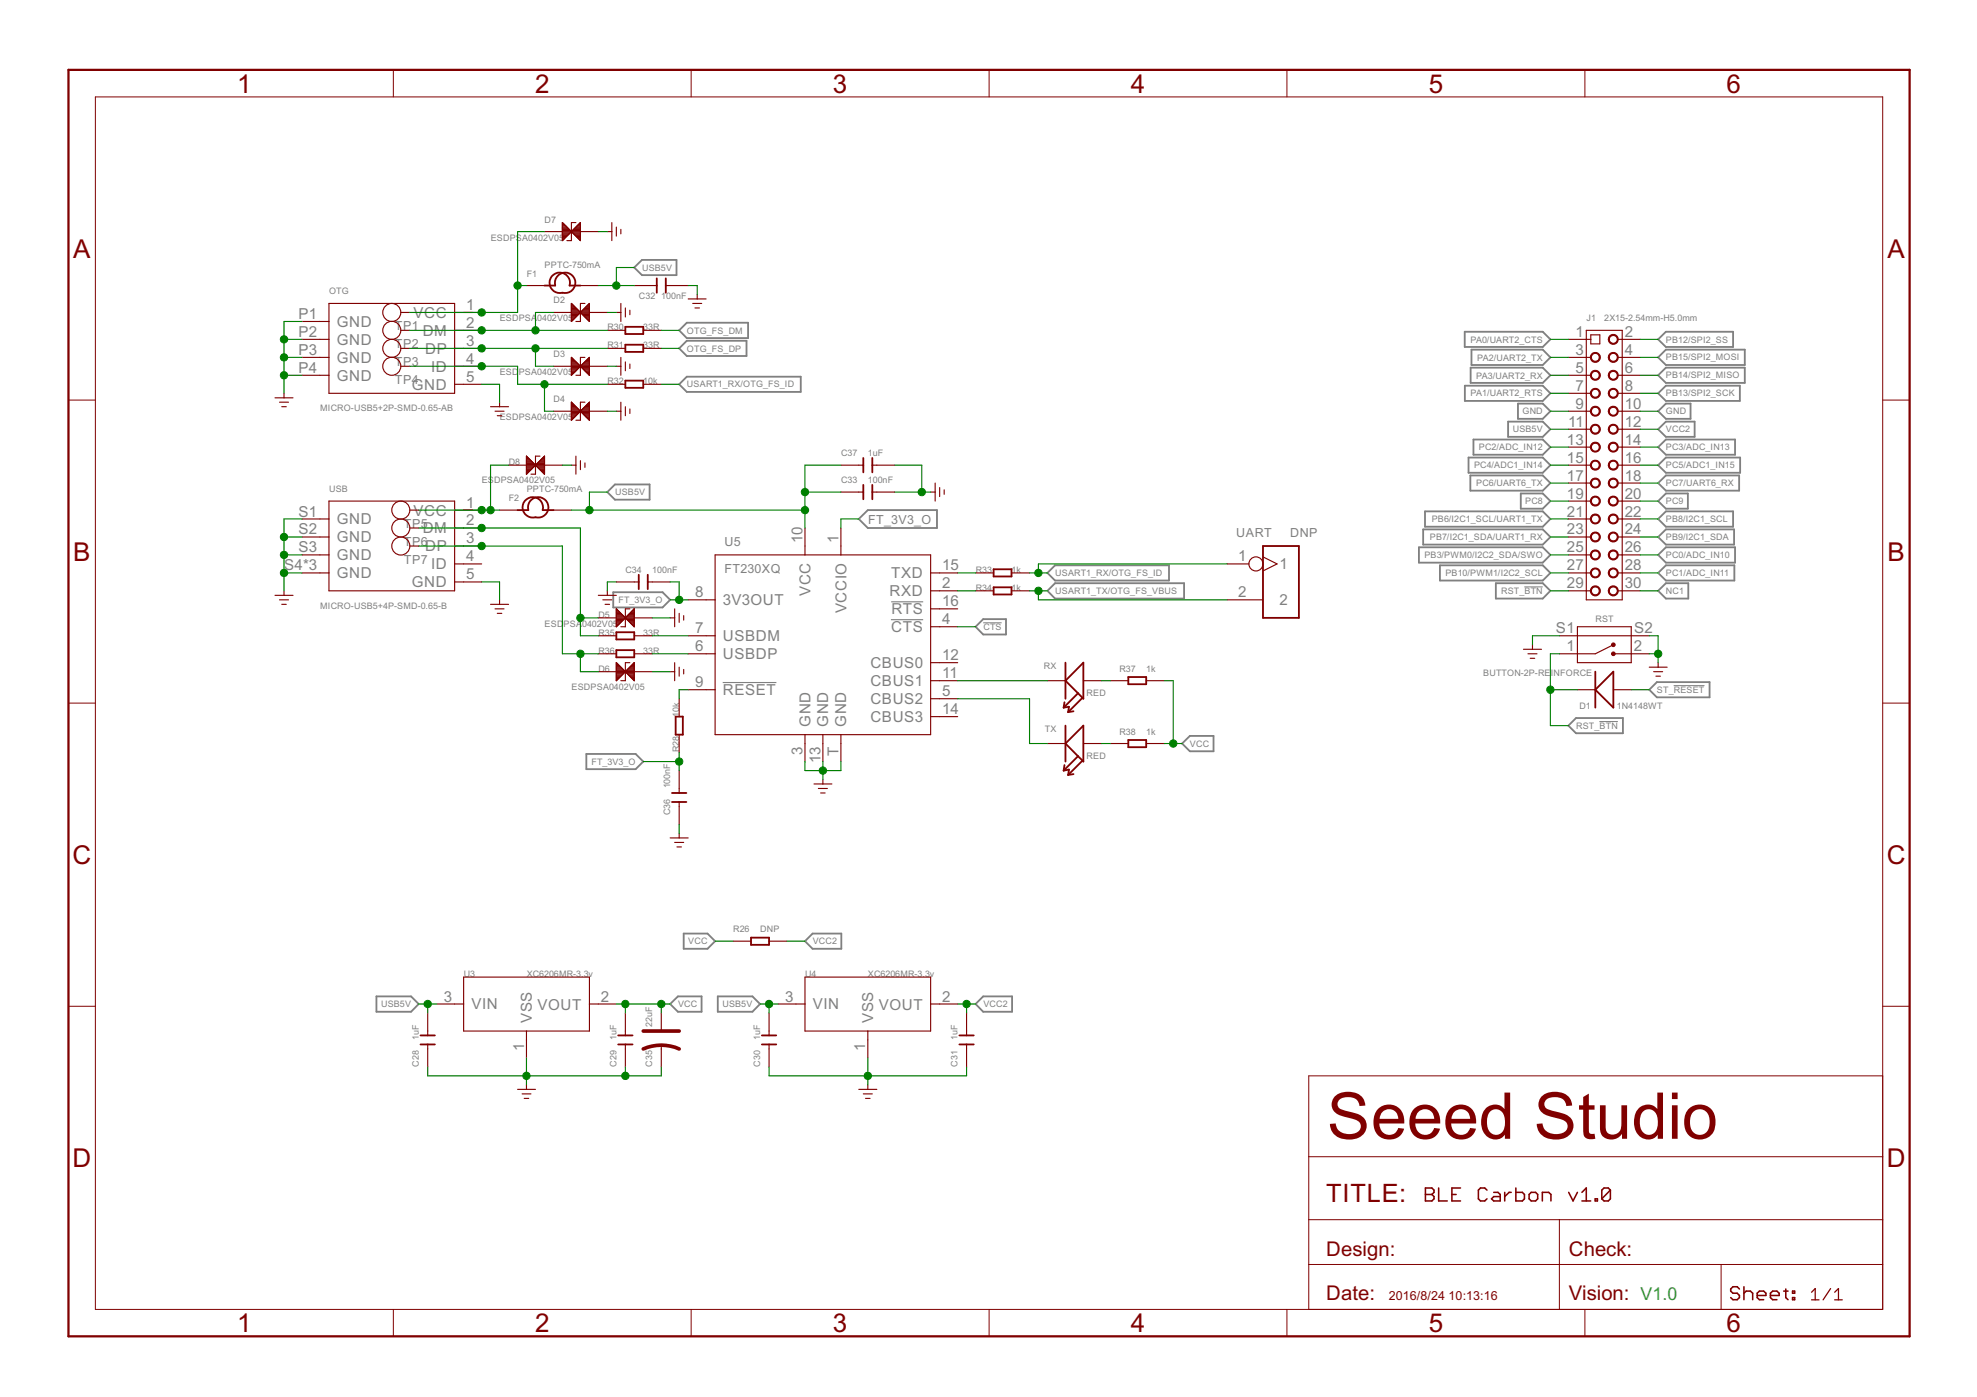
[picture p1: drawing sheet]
<svg xmlns="http://www.w3.org/2000/svg" width="297mm" height="210mm" viewBox="0 0 297 210" stroke-linecap="round" stroke-linejoin="round" font-family="sans-serif">
<path d="M133.9 93.1h4.8M133.9 90.4h4.8M108.6 102.6h8" fill="none" stroke="#808080" stroke-width=".17"/>
<g fill="none" stroke="#808080" stroke-width=".28">
<path d="M95.3 40.2l1.2-1.1h5.1v2.2h-5.1zM102 52.3l1.2-1.1h9v2.3h-9zM102 49.6l1.2-1.1h9.2v2.3h-9.2zM102 57.7l1.2-1.1h17.1v2.3h-17.1zM220.1 49.8h11.7l1.1 1.2-1.1 1.1h-11.7zM220.1 58h11.7l1.1 1.1-1.1 1.1h-11.7zM221 55.2h10.8l1.1 1.2-1.1 1.1h-10.8zM221.1 52.5h10.7l1.1 1.2-1.1 1.1h-10.7zM249.1 56.4l1.2-1.2h11.8v2.3h-11.8zM249.1 51l1.2-1.2h10.1v2.3h-10.1zM249.1 59.1l1.2-1.1h11.1v2.2h-11.1zM250.3 52.5h11.8v2.3h-11.8l-1.2-1.1z"/>
<path d="M91.2 73.9l1.2-1.1h5.2v2.3h-5.2zM129 78l1.4-1.4h10.4v2.7h-10.4zM213.8 79.5h18l1.1 1.2-1.1 1.1h-18zM214.1 76.8h17.7l1.1 1.2-1.1 1.1h-17.7zM220.6 68.7h11.2l1.1 1.2-1.1 1.1h-11.2zM220.9 71.4h10.9l1.1 1.2-1.1 1.1h-10.9zM221.4 66h10.4l1.1 1.2-1.1 1.1h-10.4zM226.6 63.4h5.2l1.1 1.1-1.1 1.1h-5.2zM228.1 60.6h3.7l1.1 1.2-1.1 1.1h-3.7zM228.5 74.1h3.3l1.1 1.2-1.1 1.1h-3.3zM249.1 61.8l1.2-1.2h3.7v2.3h-3.7zM249.1 64.5l1.2-1.1h4.3v2.2h-4.3z"/>
<path d="M249.1 72.6l1.2-1.2h11v2.3h-11zM249.1 67.2l1.2-1.2h10.4v2.3h-10.4zM249.1 69.9l1.2-1.2h11.2v2.3h-11.2zM249.1 75.3l1.2-1.2h3.3v2.3h-3.3zM249.1 78l1.2-1.2h10.1v2.3h-10.1zM92.1 89h7.4l1.2 1.1-1.2 1.2h-7.4zM146.6 94.2l1.1-1.2h3.5v2.3h-3.5zM158.5 87.6h19.4v2.3h-19.4l-1.1-1.1zM158.5 84.9h17.1v2.3h-17.1l-1.1-1.1zM213.2 82.2h18.6l1.1 1.2-1.1 1.1h-18.6zM216.3 84.9h15.5l1.1 1.2-1.1 1.1h-15.5zM224.7 87.6h7.1l1.1 1.2-1.1 1.1h-7.1z"/>
<path d="M249.1 88.8l1.2-1.2h3.4v2.3h-3.4zM249.1 83.4l1.2-1.2h10.4v2.3h-10.4zM249.1 86.1l1.2-1.2h10.3v2.3h-10.3zM249.1 80.7l1.2-1.2h10.2v2.3h-10.2zM88.1 113.3h7.4l1.1 1.1-1.1 1.2h-7.4zM177.6 111.7l1.2-1.1h3.5v2.3h-3.5zM235.6 109l1.2-1.1h7v2.3h-7zM247.8 103.6l1.1-1.1h8v2.3h-8zM56.6 149.7h5.2l1.1 1.2-1.1 1.1h-5.2zM100.7 150.9l1.2-1.2h3.5v2.3h-3.5zM102.7 140.3h3.6l1.1 1.1-1.1 1.2h-3.6zM107.8 149.7h5.3l1.1 1.2-1.1 1.1h-5.3z"/>
<path d="M120.9 141.4l1.2-1.1h4.3v2.3h-4.3zM146.6 150.9l1.1-1.2h4.4v2.3h-4.4z"/>
</g>
<path d="M147.7 93.6h2.8M229 88.2h2.8M240.3 108.4h2.8M251.5 103h4.6" fill="none" stroke="#808080" stroke-width=".15"/>
<g fill="none" stroke="#800000" stroke-width=".15">
<path d="M14.3 14.6h268.6v182.1h-268.6zM59.1 10.5v4.1M103.8 10.5v4.1M148.6 10.5v4.1M193.4 10.5v4.1M238.1 10.5v4.1M10.3 60.1h4M282.9 60.1h4M10.3 105.6h4M282.9 105.6h4M10.3 151.2h4M282.9 151.2h4"/>
<path d="M196.6 173.8h86.3M282.9 161.6h-86.3v35.1M59.1 196.7v4.1M103.8 196.7v4.1M148.6 196.7v4.1M193.4 196.7v4.1M196.6 190h86.3M196.6 183.3h86.3M234.3 183.3v13.4M238.1 196.7v4.1M258.6 190v6.7"/>
</g>
<g fill="none" stroke="#800000" stroke-width=".23">
<path d="M214.2 178.5h.9l.4 .3v.4l-.4 .3 .4 .3v.3l-.4 .3h-.9zM214.2 179.5h.9M216.2 178.5v1.9h1.2M218.1 179.5h.7M219.4 178.5h-1.3v1.9h1.3M223.4 178.8l-.3-.3h-.7l-.3 .3v1.3l.3 .3h.7l.3-.3M224.4 179.2h.7l.3 .3v.9h-1l-.3-.3 .3-.3h1M226.1 179.2v1.2M227.1 179.2h-.4l-.6 .6M227.8 178.5v1.9h.9l.3-.3v-.6l-.3-.3h-.9M229.7 179.5l.4-.3h.6l.3 .3v.6l-.3 .3h-.6l-.4-.3zM235.7 179.2l.6 1.2 .7-1.2"/>
<path d="M237.7 179.2l.6-.7v1.9M242 178.8l-.4-.3h-.6l-.3 .3v1.3M242 178.8v1.3l-.4 .3h-.6l-.3-.3M242 178.8l-1.3 1.3M231.7 180.4v-1.2h1l.3 .3v.9M237.7 180.4h1.3M239.7 180.1h.3v.3h-.3zM261.3 193.7l-.3-.4h-.6l-.4 .4v.3l.4 .3h.6l.3 .3v.4l-.3 .3h-.6l-.4-.3M262 194.3l.4-.3h.6l.3 .3v1M262 193.3v2M264 194.6h1.3v-.3l-.3-.3h-.6l-.4 .3v.7l.4 .3h.6M266 194.6h1.3v-.3l-.3-.3h-.7l-.3 .3v.7l.3 .3h.7"/>
<path d="M268 194h.6M268.3 193.7v1.3l.3 .3M269.3 194h.3v.3h-.3zM269.3 195h.3v.3h-.3z"/>
</g>
<path d="M10.3 10.5h276.6v190.3h-276.6z" fill="none" stroke="#800000" stroke-width=".34"/>
<path d="M272.2 194.2l.5-.6v1.7M272.2 195.3h1.1M275 193.6l-1.1 1.7M275.7 195.3h1.1M275.7 194.2l.5-.6v1.7" fill="none" stroke="#800000" stroke-width=".19"/>
<g fill="none" stroke="#800000" stroke-width=".17">
<path d="M81.8 34.8h2.7M84.5 33.4v2.8l2.7-2.8v2.8zM84.5 36.1h.1M84.5 35.9h.2M84.5 35.8h.4M84.5 35.7h.5M84.5 35.5h.6M84.5 35.4h.7M84.5 35.3h.9M84.5 35.2h1M84.5 35h1.1M84.5 34.9h1.3"/>
<path d="M84.5 34.8h1.3M84.5 34.6h1.2M84.5 34.5h1.1M84.5 34.4h.9M84.5 34.2h.8M84.5 34.1h.7M84.5 34h.5M84.5 33.8h.4M84.5 33.7h.3M84.5 33.6h.1M84.5 33.5h.1M85.9 34.8h1.3"/>
<path d="M86 34.9h1.2M86 34.6h1.2M86.1 35h1.1M86.1 34.5h1.1M86.2 35.2h1M86.3 34.4h.9M86.3 35.3h.9M86.4 34.2h.8M86.5 35.4h.7M86.5 33.4h-.6v2.8h-.7M86.6 34.1h.6M86.6 35.5h.6"/>
<path d="M86.7 34h.5M86.7 35.7h.5M86.8 33.8h.4M86.9 35.8h.3M86.9 33.7h.3M87 35.9h.2M87.1 33.6h.1M87.1 36.1h.1M87.2 33.5h.1M87.2 34.8h2.7M91.2 34.8h.7M91.9 33.4v2.8"/>
<path d="M92.6 34.1v1.4M93.3 34.5v.6M41.3 59.8h2.7M42.7 59.1v.7M45.4 48.3h4M45.4 51h4M45.4 53.7h4M45.4 56.4h4M49.4 45.6h18.9v13.5h-18.9zM60.2 46.9h1.4M60.2 49.6h1.4M60.2 52.3h1.4"/>
<path d="M60.2 55h1.4M68.3 46.9h4.1M68.3 49.6h4.1M68.3 52.3h4.1M68.3 55h4.1M68.3 57.7h4.1M79.1 42.9h2.7M83.2 46.9h2.7M83.2 55h2.7M85.9 56.4h.1M85.9 45.6v2.7l2.7-2.7v2.7zM85.9 48.2h.1"/>
<path d="M85.9 48h.2M85.9 47.9h.3M85.9 47.8h.5M85.9 47.6h.6M85.9 47.5h.7M85.9 47.4h.9M85.9 47.3h1M85.9 47.1h1.1M85.9 47h1.2M85.9 46.9h1.2M85.9 46.7h1.1M85.9 46.6h1"/>
<path d="M85.9 46.5h.8M85.9 46.4h.7M85.9 46.2h.6M85.9 46.1h.4M85.9 46h.3M85.9 45.8h.2M85.9 45.7h.1M85.9 56.2h.1M85.9 56.1h.2M85.9 56h.4M85.9 55.9h.5M85.9 55.7h.6"/>
<path d="M85.9 55.6h.8M85.9 55.5h.9M85.9 55.3h1M85.9 55.2h1.1M85.9 55.1h1.3M85.9 54.9h1.2M85.9 54.8h1.1M85.9 54.7h.9M85.9 54.5h.8M85.9 54.4h.7M85.9 54.3h.5M85.9 54.2h.4"/>
<path d="M85.9 54h.3M85.9 53.9h.2M85.9 53.8h.1M87.2 42.9h2.7M87.2 55l1.4-1.3v2.7M87.2 55l-1.3-1.3v2.7M87.2 55l-1.3 1.4M87.2 55l1.4 1.4M87.2 55.1h1.4M87.3 47h1.3M87.3 46.9h1.3M87.3 54.9h1.3"/>
<path d="M87.4 55.2h1.2M87.4 47.1h1.2M87.4 46.7h1.2M87.4 54.8h1.2M87.5 55.3h1.1M87.5 47.3h1.1M87.5 46.6h1.1M87.6 54.7h1M87.6 55.5h1M87.7 47.4h.9M87.7 46.5h.9M87.7 54.5h.9"/>
<path d="M87.8 55.6h.8M87.8 47.5h.8M87.8 46.4h.8M87.8 54.4h.8M87.9 45.6h-.7v2.7h-.7M87.9 53.7h-.7v2.7h-.7M87.9 55.7h.7M87.9 47.6h.7M87.9 46.2h.7M87.9 54.3h.7M88 55.9h.6M88 47.8h.6"/>
<path d="M88.1 46.1h.5M88.1 54.2h.5M88.1 56h.5M88.2 47.9h.4M88.2 46h.4M88.2 54h.4M88.3 56.1h.3M88.3 48h.3M88.3 45.8h.3M88.3 53.9h.3M88.4 56.2h.2M88.4 48.2h.2"/>
<path d="M88.5 45.7h.1M88.5 53.8h.1M88.5 56.4h.1M88.6 46.9h2.6M88.6 55h2.6M91.2 49.6h2.8M91.2 52.3h2.8M91.2 57.7h2.8M92.6 46.9h.7M92.6 55h.7M93.3 45.6v2.7M93.3 53.7v2.7"/>
<path d="M94 46.3v1.3M94 54.4v1.3M94.6 46.6v.7M94.6 54.7v.7M95.3 42.9h3.4M96.6 49.6h2.8M96.6 52.3h2.8M96.6 57.7h2.8M100 42.9h3.4M103.4 44.9h2.7M104.1 45.6h1.3M104.4 46.3h.7"/>
<path d="M104.8 44.2v.7M235.6 51h3.4M235.6 53.7h3.4M235.6 59.1h3.4M235.6 56.4h3.4M238.3 49.6h5.4v40.5h-5.4zM239 50.3h1.4v1.4h-1.4zM243.1 51h3.3M243.1 53.7h3.3M243.1 59.1h3.3M243.1 56.4h3.3M42 60.4h1.3"/>
<path d="M42.3 61.1h.7M45.4 78h4M49.4 75.3h18.9v13.5h-18.9zM61.6 76.6h1.3M61.6 79.3h1.3M68.3 76.6h4.1M68.3 79.3h4.1M73.7 61.1h2.7M74.4 61.8h1.3M74.7 62.5h.7M75.1 60.4v.7M75.1 76.6h2.7"/>
<path d="M76.4 69.9h4M79.1 68.5v2.7l2.7-2.7v2.7zM79.1 71.2h.1M79.1 71.1h.2M79.1 71h.3M79.1 70.8h.4M79.1 70.7h.6M79.1 70.6h.7M79.1 70.4h.8M79.1 70.3h.9M79.1 70.2h1.1M79.1 70h1.2"/>
<path d="M79.1 69.8h1.2M79.1 69.7h1.1M79.1 69.5h1M79.1 69.4h.9M79.1 69.3h.7M79.1 69.1h.6M79.1 69h.5M79.1 68.9h.3M79.1 68.7h.2M79.1 68.6h.1M80.6 69.8h1.2M80.6 70h1.2"/>
<path d="M80.7 69.7h1.1M80.8 70.2h1M80.8 69.5h1M80.9 70.3h.9M81 69.4h.8M81 70.4h.8M81.1 69.3h.7M81.1 70.6h.7M81.1 68.5h-.6v2.7h-.7M81.2 69.1h.6M81.3 70.7h.5M81.3 69h.5"/>
<path d="M81.4 70.8h.4M81.5 68.9h.3M81.5 71h.3M81.6 68.7h.2M81.7 71.1h.1M81.7 68.6h.1M81.8 71.2h.1M83.2 61.8h2.7M83.2 76.6h2.7M84.5 69.9h-4M85.9 62.5h.6M85.9 60.4v2.7l2.7-2.7v2.7z"/>
<path d="M85.9 69.9h.6M85.9 63h.1M85.9 62.9h.2M85.9 62.8h.3M85.9 62.6h.5M85.9 62.4h.7M85.9 62.2h.9M85.9 62.1h1M85.9 62h1.1M85.9 61.8h1.3M85.9 61.7h1.2M85.9 61.6h1.1"/>
<path d="M85.9 61.4h1M85.9 61.3h.8M85.9 61.2h.7M85.9 61.1h.6M85.9 60.9h.4M85.9 60.8h.3M85.9 60.7h.2M85.9 60.5h.1M86.5 68.5v2.7M87.2 69.2v1.4M87.2 61.8h1.4M87.3 61.7h1.3"/>
<path d="M87.4 62h1.2M87.4 61.6h1.2M87.5 62.1h1.1M87.5 61.4h1.1M87.7 62.2h.9M87.7 61.3h.9M87.8 62.4h.8M87.8 61.2h.8M87.9 60.4h-.7v2.7h-.7M87.9 69.6v.6M87.9 62.5h.7M87.9 61.1h.7"/>
<path d="M88 62.6h.6M88.1 60.9h.5M88.2 62.8h.4M88.2 60.8h.4M88.3 62.9h.3M88.3 60.7h.3M88.4 63h.2M88.5 60.5h.1M88.6 61.8h2.6M92.6 61.8h.7M93.3 60.4v2.7M94 61.1v1.4"/>
<path d="M94.6 61.4v.7M120.9 79.3v4.1M126.3 79.3v4.1M126.3 73.9h3.4M126.3 69.9h3.4M131.1 73.9h3.3M131.1 69.9h3.3M139.8 73.9h.7M140.5 72.6v2.7M141.2 73.3v1.3M141.9 73.6v.7M235.6 61.8h3.4"/>
<path d="M235.6 78h3.4M235.6 75.3h3.4M235.6 64.5h3.4M235.6 67.2h3.4M235.6 69.9h3.4M235.6 72.6h3.4M243.1 61.8h3.3M243.1 78h3.3M243.1 75.3h3.3M243.1 64.5h3.3M243.1 67.2h3.3M243.1 69.9h3.3"/>
<path d="M243.1 72.6h3.3M41.3 89.5h2.7M42 90.1h1.3M42.3 90.8h.7M42.7 88.8v.7M45.4 80.7h4M45.4 83.4h4M45.4 86.1h4M61.6 82h1.3M68.3 82h4.1M68.3 84.7h4.1M68.3 87.4h4.1"/>
<path d="M73.7 90.8h2.7M74.4 91.5h1.3M74.7 92.2h.7M75.1 90.1v.7M89.9 89.5h2.7M89.9 95.5h2.7M89.9 98.2h2.7M89.9 92.8h8.1M90.6 90.1h1.3M90.9 90.8h.7M91.2 88.8v.7M92.6 87.4h3.4"/>
<path d="M92.6 92.2h.7M92.6 99.6h.1M92.6 91.5l2.7 2.7v-2.7l-2.7 2.7zM92.6 99.6v2.7l1.4-1.4M92.6 94.1h.1M92.6 94h.2M92.6 93.9h.3M92.6 93.7h.4M92.6 93.6h.6M92.6 93.5h.7M92.6 93.3h.8M92.6 93.2h1"/>
<path d="M92.6 93.1h1.1M92.6 93h1.2M92.6 92.7h1.2M92.6 92.6h1.1M92.6 92.4h1M92.6 92.3h.8M92.6 92.1h.6M92.6 91.9h.4M92.6 91.8h.3M92.6 91.7h.2M92.6 91.5h.1M92.6 99.6l1.4 1.3"/>
<path d="M92.6 100h.4M92.6 99.9h.3M92.6 99.7h.2M94.1 93h1.2M94.1 92.7h1.2M94.2 93.1h1.1M94.2 92.6h1.1M94.3 93.2h1M94.3 92.4h1M94.5 93.3h.8M94.5 92.3h.8M94.6 93.5h.7"/>
<path d="M94.6 92.2h.7M94.6 91.5h-.6v2.7h-.7M94.6 99.6h-.6v2.7h-.7M94.7 93.6h.6M94.7 92.1h.6M94.9 93.7h.4M94.9 91.9h.4M94.9 100h.4M95 93.9h.3M95 91.8h.3M95 99.9h.3M95.1 94h.2"/>
<path d="M95.1 91.7h.2M95.1 99.7h.2M95.2 94.1h.1M95.2 91.5h.1M95.3 95.5h2.7M95.3 98.2h2.7M95.3 99.6h.1M95.3 99.6v2.7l-1.3-1.4M95.3 99.6l-1.3 1.3M97.3 87.4h3.4M100.7 92.8h.7M101.4 91.5v2.7"/>
<path d="M101.4 99.6v2.7M102 92.2v1.3M102.7 92.5v.7M103.4 90.1h4M103.4 95.5h4M103.4 98.2h4M107.4 83.4h32.4v27h-32.4zM139.8 88.8h4.1M139.8 86.1h4.1M139.8 91.5h4.1M139.8 94.2h4.1M139.8 99.6h4.1"/>
<path d="M146.6 88.8h2.7M146.6 86.1h2.7M152 88.8h2.7M152 86.1h2.7M184.4 84.7h3.3M184.4 90.1h5.4M189.8 83.7l2.1 1-2.1 1.1M228.9 97.6h2.7M229.6 98.2h1.3M229.9 98.9h.7M230.3 96.9v.7M234.3 95.5h13.5"/>
<path d="M235.6 80.7h3.4M235.6 83.4h3.4M235.6 88.8h3.4M235.6 86.1h3.4M237 94.2h8.1v5.4h-8.1zM242.4 96.9l-2.7 1.3h-5.4M242.4 98.2h5.4M243.1 80.7h3.3M243.1 83.4h3.3M243.1 88.8h3.3M243.1 86.1h3.3M249.1 99.6v.6"/>
<path d="M89.9 100.9h2.7M92.6 100.2h.7M92.6 102.2h.1M92.6 102.1h.2M92.6 101.9h.3M92.6 101.8h.5M92.6 101.7h.6M92.6 101.6h.7M92.6 101.4h.9M92.6 101.3h1M92.6 101.2h1.1M92.6 101h1.3"/>
<path d="M92.6 100.9h1.3M92.6 100.8h1.2M92.6 100.6h1.1M92.6 100.5h.9M92.6 100.4h.8M92.6 100.1h.6M94 100.9h1.3M94.1 101h1.2M94.1 100.8h1.2M94.2 101.2h1.1M94.2 100.6h1.1M94.3 101.3h1"/>
<path d="M94.4 100.5h.9M94.4 101.4h.9M94.5 100.4h.8M94.6 101.6h.7M94.6 100.2h.7M94.7 101.7h.6M94.8 100.1h.5M94.8 101.8h.5M95 101.9h.3M95.1 102.1h.2M95.2 102.2h.1M95.3 100.9h2.7"/>
<path d="M100.7 100.9h.7M102 100.2v1.4M102 105v2.7M102 110.4v2.7M102 115.8v3.3M102.7 100.6v.7M103.4 103.6h4M120.9 110.4v4M122.3 117.8h2.7M123 118.5h1.3M123.3 119.1h.7M123.6 110.4v4"/>
<path d="M123.6 117.1v.7M126.3 110.4v4M139.8 105h4.1M139.8 102.3h4.1M139.8 107.7h4.1M157.4 102.3h2.7M157.4 111.7h2.7M162.8 102.3h2.7M162.8 111.7h2.7M166.8 102.3h2.7M166.8 111.7h2.7M172.2 102.3h2.7"/>
<path d="M172.2 111.7h2.7M237 103.6h2.7M242.4 103.6h2.7M247.8 100.2h2.7M248.5 100.9h1.3M248.8 101.6h.7M100.7 125.9h2.7M101.4 126.6h1.3M101.7 127.3h.7M102 120.5v3.4M102 125.2v.7M64.3 152.2v3.4"/>
<path d="M64.3 156.9v3.4M65.6 150.9h4.1M69.7 146.8h18.9v8.1h-18.9zM79.1 154.9v4.1M88.6 150.9h4M94 152.2v3.4M94 156.9v3.4M99.4 152.2v2.7M99.4 156.9v3.4M110.2 141.4h2.6M115.5 152.2v3.4M115.5 156.9v3.4"/>
<path d="M115.5 141.4h2.7M116.9 150.9h4M120.9 146.8h18.9v8.1h-18.9zM130.4 154.9v4.1M139.8 150.9h4.1M145.2 152.2v3.4M145.2 156.9v3.4M77.8 163.7h2.7M78.4 164.4h1.4M78.8 165h.6M79.1 163v.7M129 163.7h2.7"/>
<path d="M129.7 164.4h1.4M130 165h.7M130.4 163v.7"/>
<circle cx="58.9" cy="46.9" r="1.35"/>
<circle cx="58.9" cy="55" r="1.35"/>
<circle cx="58.9" cy="52.3" r="1.35"/>
<circle cx="58.9" cy="49.6" r="1.35"/>
<circle cx="60.2" cy="76.6" r="1.35"/>
<circle cx="60.2" cy="79.3" r="1.35"/>
<circle cx="60.2" cy="82" r="1.35"/>
<circle cx="188.7" cy="84.7" r="1.06"/>
</g>
<g fill="none" stroke="#800000" stroke-width=".28">
<path d="M81.8 42.9h1.6a1.54 1.54 0 0 1 1.4-1.9 1.54 1.54 0 0 1 1.6 1.6 1.54 1.54 0 0 1-1.9 1.4 1.54 1.54 0 0 1-1.9-1.4 1.54 1.54 0 0 1 1.6-1.6 1.54 1.54 0 0 1 1.4 1.9h1.6M94 49.1h2.6v1.1h-2.6zM94 51.8h2.6v1.1h-2.6zM94 57.2h2.6v1.1h-2.6zM98.7 41.8v2.2M100 41.8v2.2M77.8 76.6h1.6a1.54 1.54 0 0 1 1.3-1.9 1.54 1.54 0 0 1 1.7 1.7 1.54 1.54 0 0 1-1.9 1.3 1.54 1.54 0 0 1-2-1.3 1.54 1.54 0 0 1 1.7-1.7 1.54 1.54 0 0 1 1.3 1.9h1.7M129.7 68.8v2.2M129.7 72.9v2.1M131.1 68.8v2.2M131.1 72.9v2.1M92.6 95h2.7v1.1h-2.7z"/>
<path d="M92.6 97.7h2.7v1.1h-2.7zM96 86.4v2.1M97.3 86.4v2.1M149.3 85.5h2.7v1.1h-2.7zM149.3 88.2h2.7v1.1h-2.7zM160.1 99.6v5.4M162.8 99.6v5.4l-2.7-2.7zM189.8 82h5.4v10.8h-5.4zM101 119.1h2.1M101.5 107.7h1.1v2.7h-1.1zM159.8 106.3l.8-.1-.1 .8M159.8 115.8l.8-.2-.1 .8"/>
<path d="M159.9 105.5l-.1 .8M159.9 115l-.1 .8M160.1 109v5.4M161.3 106.9l-.8 .1M161.3 116.3l-.8 .1M162 113.6l-1.9-1.9 2.7-2.7v5.4l-.2-.1M162 104.2l-2.2 2.1M162 113.6l.6 .7M162 113.6l-2.2 2.2M162.6 104.8l-2.1 2.2M162.6 114.3l-2.1 2.1M169.5 101.7h2.7v1.1h-2.7z"/>
<path d="M169.5 111.2h2.7v1.1h-2.7zM239.7 100.9v5.4M242.4 100.9v5.4l-2.7-2.7zM101 120.5h2.1M63.2 156.9h2.1M63.2 155.6h2.1M92.9 156.9h2.1M92.9 155.6h2.1M112.8 140.9h2.7v1.1h-2.7zM114.5 156.9h2.1M114.5 155.6h2.1M144.1 156.9h2.2"/>
<path d="M144.1 155.6h2.2"/>
</g>
<g fill="#800000" stroke="#800000" stroke-width=".15">
<path d="M239.1 55.9a.76 .76 0 0 1 1.2 .1 .76 .76 0 0 1-.4 1.1 .76 .76 0 0 1-1-.7h.2a.59 .59 0 0 1 .8-.6 .59 .59 0 0 1 .2 1 .59 .59 0 0 1-1-.2v-.2h-.2z" fill-rule="evenodd"/>
<path d="M239.1 53.2a.76 .76 0 0 1 1.2 .1 .76 .76 0 0 1-.4 1.1 .76 .76 0 0 1-1-.7h.2a.59 .59 0 0 1 .8-.6 .59 .59 0 0 1 .2 1 .59 .59 0 0 1-1-.2v-.2h-.2z" fill-rule="evenodd"/>
<path d="M239.1 58.6a.76 .76 0 0 1 1.2 .1 .76 .76 0 0 1-.4 1.1 .76 .76 0 0 1-1-.7h.2a.59 .59 0 0 1 .8-.6 .59 .59 0 0 1 .2 1 .59 .59 0 0 1-1-.2v-.2h-.2z" fill-rule="evenodd"/>
<path d="M239.1 61.3a.76 .76 0 0 1 1.2 .1 .76 .76 0 0 1-.4 1.1 .76 .76 0 0 1-1-.7h.2a.59 .59 0 0 1 .8-.6 .59 .59 0 0 1 .2 1 .59 .59 0 0 1-1-.2v-.2h-.2z" fill-rule="evenodd"/>
<path d="M239.1 64a.76 .76 0 0 1 1.2 .1 .76 .76 0 0 1-.4 1.1 .76 .76 0 0 1-1-.7h.2a.59 .59 0 0 1 .8-.6 .59 .59 0 0 1 .2 1 .59 .59 0 0 1-1-.2v-.2h-.2z" fill-rule="evenodd"/>
<path d="M239.1 66.7a.76 .76 0 0 1 1.2 .1 .76 .76 0 0 1-.4 1.1 .76 .76 0 0 1-1-.7h.2a.59 .59 0 0 1 .8-.6 .59 .59 0 0 1 .2 1 .59 .59 0 0 1-1-.2v-.2h-.2z" fill-rule="evenodd"/>
<path d="M239.1 69.4a.76 .76 0 0 1 1.2 .1 .76 .76 0 0 1-.4 1.1 .76 .76 0 0 1-1-.7h.2a.59 .59 0 0 1 .8-.6 .59 .59 0 0 1 .2 1 .59 .59 0 0 1-1-.2v-.2h-.2z" fill-rule="evenodd"/>
<path d="M239.1 72.1a.76 .76 0 0 1 1.2 .1 .76 .76 0 0 1-.4 1.1 .76 .76 0 0 1-1-.7h.2a.59 .59 0 0 1 .8-.6 .59 .59 0 0 1 .2 1 .59 .59 0 0 1-1-.2v-.2h-.2z" fill-rule="evenodd"/>
<path d="M239.1 74.8a.76 .76 0 0 1 1.2 .1 .76 .76 0 0 1-.4 1.1 .76 .76 0 0 1-1-.7h.2a.59 .59 0 0 1 .8-.6 .59 .59 0 0 1 .2 1 .59 .59 0 0 1-1-.2v-.2h-.2z" fill-rule="evenodd"/>
<path d="M239.1 80.2a.76 .76 0 0 1 1.2 .1 .76 .76 0 0 1-.4 1.1 .76 .76 0 0 1-1-.7h.2a.59 .59 0 0 1 .8-.6 .59 .59 0 0 1 .2 1 .59 .59 0 0 1-1-.2v-.2h-.2z" fill-rule="evenodd"/>
<path d="M239.1 77.5a.76 .76 0 0 1 1.2 .1 .76 .76 0 0 1-.4 1.1 .76 .76 0 0 1-1-.7h.2a.59 .59 0 0 1 .8-.6 .59 .59 0 0 1 .2 1 .59 .59 0 0 1-1-.2v-.2h-.2z" fill-rule="evenodd"/>
<path d="M239.1 82.9a.76 .76 0 0 1 1.2 .1 .76 .76 0 0 1-.4 1.1 .76 .76 0 0 1-1-.7h.2a.59 .59 0 0 1 .8-.6 .59 .59 0 0 1 .2 1 .59 .59 0 0 1-1-.2v-.2h-.2z" fill-rule="evenodd"/>
<path d="M239.1 85.6a.76 .76 0 0 1 1.2 .1 .76 .76 0 0 1-.4 1.1 .76 .76 0 0 1-1-.7h.2a.59 .59 0 0 1 .8-.6 .59 .59 0 0 1 .2 1 .59 .59 0 0 1-1-.2v-.2h-.2z" fill-rule="evenodd"/>
<path d="M239.1 88.3a.76 .76 0 0 1 1.2 .1 .76 .76 0 0 1-.4 1.1 .76 .76 0 0 1-1-.7h.2a.59 .59 0 0 1 .8-.6 .59 .59 0 0 1 .2 1 .59 .59 0 0 1-1-.2v-.2h-.2z" fill-rule="evenodd"/>
<path d="M241.8 88.3a.76 .76 0 0 1 1.2 0 .76 .76 0 0 1-.4 1.2 .76 .76 0 0 1-1-.7h.2a.6 .6 0 0 1 .9-.5 .6 .6 0 0 1 .1 1 .6 .6 0 0 1-1-.3v-.2h-.2z" fill-rule="evenodd"/>
<path d="M241.8 85.6a.75 .75 0 0 1 1.2 .1 .75 .75 0 0 1-.4 1.1 .75 .75 0 0 1-1-.7h.2a.6 .6 0 0 1 .9-.5 .6 .6 0 0 1 .1 1 .6 .6 0 0 1-1-.3v-.2h-.2z" fill-rule="evenodd"/>
<path d="M241.8 82.9a.76 .76 0 0 1 1.2 0 .76 .76 0 0 1-.4 1.2 .76 .76 0 0 1-1-.7h.2a.6 .6 0 0 1 .9-.5 .6 .6 0 0 1 .1 1 .6 .6 0 0 1-1-.3v-.2h-.2z" fill-rule="evenodd"/>
<path d="M241.8 80.2a.75 .75 0 0 1 1.2 .1 .75 .75 0 0 1-.4 1.1 .75 .75 0 0 1-1-.7h.2a.6 .6 0 0 1 .9-.5 .6 .6 0 0 1 .1 1 .6 .6 0 0 1-1-.3v-.2h-.2z" fill-rule="evenodd"/>
<path d="M241.8 74.8a.75 .75 0 0 1 1.2 .1 .75 .75 0 0 1-.4 1.1 .75 .75 0 0 1-1-.7h.2a.6 .6 0 0 1 .9-.5 .6 .6 0 0 1 .1 1 .6 .6 0 0 1-1-.3v-.2h-.2z" fill-rule="evenodd"/>
<path d="M241.8 77.5a.76 .76 0 0 1 1.2 0 .76 .76 0 0 1-.4 1.2 .76 .76 0 0 1-1-.7h.2a.6 .6 0 0 1 .9-.5 .6 .6 0 0 1 .1 1 .6 .6 0 0 1-1-.3v-.2h-.2z" fill-rule="evenodd"/>
<path d="M241.8 72.1a.76 .76 0 0 1 1.2 0 .76 .76 0 0 1-.4 1.2 .76 .76 0 0 1-1-.7h.2a.6 .6 0 0 1 .9-.5 .6 .6 0 0 1 .1 1 .6 .6 0 0 1-1-.3v-.2h-.2z" fill-rule="evenodd"/>
<path d="M241.8 69.4a.75 .75 0 0 1 1.2 .1 .75 .75 0 0 1-.4 1.1 .75 .75 0 0 1-1-.7h.2a.6 .6 0 0 1 .9-.5 .6 .6 0 0 1 .1 1 .6 .6 0 0 1-1-.3v-.2h-.2z" fill-rule="evenodd"/>
<path d="M241.8 66.7a.75 .75 0 0 1 1.2 0 .75 .75 0 0 1-.4 1.2 .75 .75 0 0 1-1-.7h.2a.6 .6 0 0 1 .9-.5 .6 .6 0 0 1 .1 1 .6 .6 0 0 1-1-.3v-.2h-.2z" fill-rule="evenodd"/>
<path d="M241.8 64a.75 .75 0 0 1 1.2 .1 .75 .75 0 0 1-.4 1.1 .75 .75 0 0 1-1-.7h.2a.6 .6 0 0 1 .9-.5 .6 .6 0 0 1 .1 1 .6 .6 0 0 1-1-.3v-.2h-.2z" fill-rule="evenodd"/>
<path d="M241.8 61.3a.75 .75 0 0 1 1.2 .1 .75 .75 0 0 1-.4 1.1 .75 .75 0 0 1-1-.7h.2a.6 .6 0 0 1 .9-.5 .6 .6 0 0 1 .1 1 .6 .6 0 0 1-1-.3v-.2h-.2z" fill-rule="evenodd"/>
<path d="M241.8 58.6a.75 .75 0 0 1 1.2 .1 .75 .75 0 0 1-.4 1.1 .75 .75 0 0 1-1-.7h.2a.6 .6 0 0 1 .9-.5 .6 .6 0 0 1 .1 1 .6 .6 0 0 1-1-.3v-.2h-.2z" fill-rule="evenodd"/>
<path d="M241.8 55.9a.75 .75 0 0 1 1.2 .1 .75 .75 0 0 1-.4 1.1 .75 .75 0 0 1-1-.7h.2a.6 .6 0 0 1 .9-.5 .6 .6 0 0 1 .1 1 .6 .6 0 0 1-1-.3v-.2h-.2z" fill-rule="evenodd"/>
<path d="M241.8 53.2a.75 .75 0 0 1 1.2 .1 .75 .75 0 0 1-.4 1.1 .75 .75 0 0 1-1-.7h.2a.6 .6 0 0 1 .9-.5 .6 .6 0 0 1 .1 1 .6 .6 0 0 1-1-.3v-.2h-.2z" fill-rule="evenodd"/>
<path d="M241.8 50.5a.75 .75 0 0 1 1.2 .1 .75 .75 0 0 1-.4 1.1 .75 .75 0 0 1-1-.7h.2a.6 .6 0 0 1 .9-.5 .6 .6 0 0 1 .1 1 .6 .6 0 0 1-1-.3v-.2h-.2z" fill-rule="evenodd"/>
<circle cx="242.4" cy="96.9" r=".28"/>
<circle cx="242.4" cy="98.2" r=".28"/>
</g>
<path d="M96.6 157.6a6.7 6.7 0 0 1 5.4 0M96.6 154.9h5.4" fill="none" stroke="#800000" stroke-width=".55"/>
<g fill="none" stroke="#008000" stroke-width=".17">
<path d="M81.8 34.8h-4v12.1h-16.2M89.9 34.8h1.3M42.7 56.4h2.7M42.7 53.7h2.7M42.7 51h2.7M45.4 48.3h-2.7v10.8M61.6 55h16.2v2.7h13.4M61.6 52.3h29.6M61.6 49.6h29.6M72.4 57.7h2.7v2.7M77.8 42.9h1.3M80.5 52.3v2.7h2.7"/>
<path d="M81.8 57.7v4.1h1.4M83.2 46.9h-2.7v2.7M89.9 42.9h5.4M91.2 55h1.4M91.2 46.9h1.4M95.3 40.2h-2.7v2.7M99.4 57.7h2.6M99.4 52.3h2.6M99.4 49.6h2.6M103.4 42.9h1.4v1.3M232.9 56.4h2.7M232.9 53.7h2.7"/>
<path d="M232.9 51h2.7M232.9 59.1h2.7M246.4 56.4h2.7M246.4 53.7h2.7M246.4 51h2.7M246.4 59.1h2.7M45.4 78h-2.7v10.8M62.9 79.3h24.3v16.2h2.7M62.9 76.6h12.2M76.4 69.9h-2.7v6.7M84.5 69.9h1.4M85.9 76.6h35"/>
<path d="M91.2 73.9h-2.6v2.7M91.2 61.8h1.4M120.9 73.9h5.4M126.3 69.9h-5.4v9.4M129 78h-2.7v1.3M134.4 73.9h5.4M134.4 69.9h4.1v4M232.9 78h2.7M232.9 69.9h2.7M232.9 61.8h2.7M232.9 64.5h2.7M232.9 72.6h2.7"/>
<path d="M232.9 67.2h2.7M232.9 75.3h2.7M246.4 78h2.7M246.4 69.9h2.7M246.4 61.8h2.7M246.4 64.5h2.7M246.4 72.6h2.7M246.4 67.2h2.7M246.4 75.3h2.7M42.7 86.1h2.7M42.7 83.4h2.7M42.7 80.7h2.7"/>
<path d="M62.9 82h21.6v16.2h5.4M72.4 87.4h2.7v2.7M87.2 92.8h2.7M87.2 98.2v2.7h2.7M92.6 87.4h-1.4v1.4M98 95.5h5.4M98 98.2h5.4M98 92.8h2.7M100.7 87.4h1.3v2.7M100.7 90.1h2.7M143.9 86.1h2.7M143.9 88.8h2.7"/>
<path d="M143.9 94.2h2.7M154.7 86.1h2.7M154.7 88.8h2.7M156 88.8v1.3h28.4M184.4 84.7h-28.4v1.4M232.9 86.1h2.7M232.9 83.4h2.7M232.9 80.7h2.7M232.9 88.8h2.7M234.3 95.5h-4v1.4M234.3 98.2h-1.4v10.8h2.7M246.4 86.1h2.7"/>
<path d="M246.4 83.4h2.7M246.4 80.7h2.7M246.4 88.8h2.7M247.8 95.5h1.3v4.1M247.8 98.2h1.3M96.6 114.4h5.4M98 100.9h2.7M102 113.1v2.7M103.4 103.6h-1.4v1.4M120.9 114.4v1.4h5.4v-1.4M123.6 114.4v2.7M143.9 102.3h13.5"/>
<path d="M143.9 105h10.8v6.7h2.7M165.5 102.3h1.3M165.5 111.7h1.3M174.9 102.3h1.4v9.4M174.9 111.7h2.7M232.9 103.6h4.1M245.1 103.6h2.7M102 123.9v1.3M62.9 150.9h2.7M64.3 150.9v1.3M79.1 159v4M92.6 150.9h8.1"/>
<path d="M94 150.9v1.3M99.4 150.9v1.3M107.4 141.4h2.8M114.2 150.9h2.7M115.5 150.9v1.3M118.2 141.4h2.7M130.4 159v4M143.9 150.9h2.7M145.2 150.9v1.3M64.3 160.3v1.3h35.1v-1.3M94 160.3v1.3M115.5 160.3v1.3h29.7v-1.3"/>
</g>
<g fill="#008000" stroke="#008000" stroke-width=".15">
<circle cx="42.7" cy="53.7" r=".55"/>
<circle cx="42.7" cy="51" r=".55"/>
<circle cx="42.7" cy="56.4" r=".55"/>
<circle cx="42.7" cy="83.4" r=".55"/>
<circle cx="42.7" cy="80.7" r=".55"/>
<circle cx="42.7" cy="86.1" r=".55"/>
<circle cx="249.1" cy="98.2" r=".55"/>
<circle cx="123.6" cy="115.8" r=".55"/>
<circle cx="138.5" cy="73.9" r=".55"/>
<circle cx="79.1" cy="161.6" r=".55"/>
<circle cx="94" cy="161.6" r=".55"/>
<circle cx="130.4" cy="161.6" r=".55"/>
<circle cx="232.9" cy="103.6" r=".55"/>
<circle cx="92.6" cy="42.9" r=".55"/>
<circle cx="88.6" cy="76.6" r=".55"/>
<circle cx="120.9" cy="76.6" r=".55"/>
<circle cx="120.9" cy="73.9" r=".55"/>
<circle cx="64.3" cy="150.9" r=".55"/>
<circle cx="115.5" cy="150.9" r=".55"/>
<circle cx="80.5" cy="49.6" r=".55"/>
<circle cx="72.4" cy="49.6" r=".55"/>
<circle cx="80.5" cy="52.3" r=".55"/>
<circle cx="72.4" cy="52.3" r=".55"/>
<circle cx="73.7" cy="76.6" r=".55"/>
<circle cx="72.4" cy="76.6" r=".55"/>
<circle cx="94" cy="150.9" r=".55"/>
<circle cx="99.4" cy="150.9" r=".55"/>
<circle cx="176.3" cy="111.7" r=".55"/>
<circle cx="81.8" cy="57.7" r=".55"/>
<circle cx="72.4" cy="55" r=".55"/>
<circle cx="102" cy="90.1" r=".55"/>
<circle cx="102" cy="114.4" r=".55"/>
<circle cx="87.2" cy="92.8" r=".55"/>
<circle cx="72.4" cy="79.3" r=".55"/>
<circle cx="87.2" cy="98.2" r=".55"/>
<circle cx="72.4" cy="82" r=".55"/>
<circle cx="145.2" cy="150.9" r=".55"/>
<circle cx="156" cy="88.8" r=".55"/>
<circle cx="156" cy="86.1" r=".55"/>
<circle cx="77.8" cy="42.9" r=".55"/>
<circle cx="72.4" cy="46.9" r=".55"/>
</g>
<text font-size="10.8" fill="#800000" x="199.4" y="171.1">Seeed Studio</text>
<g font-size="4.4" fill="#800000">
<text x="35.6" y="13.9">1</text>
<text x="80.4" y="13.9">2</text>
<text x="125.1" y="13.9">3</text>
<text x="169.9" y="13.9">4</text>
<text x="214.7" y="13.9">5</text>
<text x="259.4" y="13.9">6</text>
<text x="11" y="38.7">A</text>
<text x="283.6" y="38.7">A</text>
<text x="11" y="84.3">B</text>
<text x="283.6" y="84.3">B</text>
<text x="10.9" y="129.8">C</text>
<text x="283.5" y="129.8">C</text>
<text x="10.9" y="175.3">D</text>
<text x="283.5" y="175.3">D</text>
<text x="35.6" y="200.1">1</text>
<text x="80.4" y="200.1">2</text>
<text x="125.1" y="200.1">3</text>
<text x="169.9" y="200.1">4</text>
<text x="214.7" y="200.1">5</text>
<text x="259.4" y="200.1">6</text>
</g>
<text font-size="4.3" fill="#800000" x="199.3" y="180.6">TITLE:</text>
<g font-size="3.4" fill="#800000">
<text x="199.3" y="188.6">Design:</text>
<text x="235.7" y="188.6">Check:</text>
<text x="199.3" y="195.4">Date:</text>
<text x="235.7" y="195.4">Vision:</text>
</g>
<text font-size="3" fill="#008080" x="246.5" y="195.4">V1.0</text>
<g font-size="2.5" fill="#808080">
<text x="44.9" y="47.9">P1</text>
<text x="62.1" y="47.8">VCC</text>
<text x="70" y="46.6">1</text>
<text x="44.9" y="50.6">P2</text>
<text x="44.9" y="53.3">P3</text>
<text x="50.6" y="49.1">GND</text>
<text x="50.6" y="51.8">GND</text>
<text x="63.5" y="50.5">DM</text>
<text x="63.9" y="53.2">DP</text>
<text x="70" y="49.3">2</text>
<text x="70" y="52">3</text>
<text x="236.7" y="50.6">1</text>
<text x="236.7" y="53.3">3</text>
<text x="244.1" y="50.6">2</text>
<text x="244.1" y="53.3">4</text>
<text x="44.9" y="56">P4</text>
<text x="50.6" y="54.5">GND</text>
<text x="50.6" y="57.2">GND</text>
<text x="61.9" y="58.6">GND</text>
<text x="64.8" y="55.9">ID</text>
<text x="70" y="54.7">4</text>
<text x="70" y="57.4">5</text>
<text x="236.7" y="56">5</text>
<text x="236.7" y="58.7">7</text>
<text x="244.1" y="56">6</text>
<text x="244.1" y="58.7">8</text>
<text x="235.6" y="64.1">11</text>
<text x="236.7" y="61.4">9</text>
<text x="244.1" y="61.4">10</text>
<text x="244.1" y="64.1">12</text>
<text x="235.4" y="66.8">13</text>
<text x="235.4" y="69.5">15</text>
<text x="244.1" y="66.8">14</text>
<text x="244.1" y="69.5">16</text>
<text x="44.9" y="77.6">S1</text>
<text x="62.1" y="77.5">VCC</text>
<text x="70" y="76.3">1</text>
<text x="235.4" y="72.2">17</text>
<text x="235.4" y="74.9">19</text>
<text x="235.4" y="77.6">21</text>
<text x="244.1" y="72.2">18</text>
<text x="244.1" y="74.9">20</text>
<text x="244.1" y="77.6">22</text>
<text x="44.9" y="80.3">S2</text>
<text x="44.9" y="83">S3</text>
<text x="50.6" y="78.8">GND</text>
<text x="50.6" y="81.5">GND</text>
<text x="63.5" y="80.2">DM</text>
<text x="63.9" y="82.9">DP</text>
<text x="70" y="79">2</text>
<text x="70" y="81.7">3</text>
<text x="120.6" y="81.7" transform="rotate(-90 120.6 81.7)">10</text>
<text x="126" y="81.7" transform="rotate(-90 126 81.7)">1</text>
<text x="235.4" y="80.3">23</text>
<text x="235.4" y="83">25</text>
<text x="244.1" y="80.3">24</text>
<text x="244.1" y="83">26</text>
<text x="42.7" y="85.7">S4*3</text>
<text x="50.6" y="84.2">GND</text>
<text x="50.6" y="86.9">GND</text>
<text x="61.9" y="88.3">GND</text>
<text x="64.8" y="85.6">ID</text>
<text x="70" y="84.4">4</text>
<text x="70" y="87.1">5</text>
<text x="104.4" y="89.8">8</text>
<text x="121.8" y="89.6" transform="rotate(-90 121.8 89.6)">VCC</text>
<text x="133.7" y="89.6">RXD</text>
<text x="133.9" y="86.9">TXD</text>
<text x="141.6" y="88.4">2</text>
<text x="141.6" y="85.7">15</text>
<text x="186" y="84.4">1</text>
<text x="186" y="89.8">2</text>
<text x="192.2" y="85.5">1</text>
<text x="235.4" y="85.7">27</text>
<text x="235.4" y="88.4">29</text>
<text x="244.1" y="85.7">28</text>
<text x="244.1" y="88.4">30</text>
<text x="104.4" y="95.2">7</text>
<text x="108.6" y="90.9">3V3OUT</text>
<text x="127.2" y="92.1" transform="rotate(-90 127.2 92.1)">VCCIO</text>
<text x="133.9" y="95">CTS</text>
<text x="133.9" y="92.3">RTS</text>
<text x="141.6" y="93.8">4</text>
<text x="141.6" y="91.1">16</text>
<text x="192.2" y="90.9">2</text>
<text x="233.8" y="95.2">S1</text>
<text x="245.5" y="95.2">S2</text>
<text x="104.4" y="97.9">6</text>
<text x="108.6" y="99">USBDP</text>
<text x="108.6" y="96.3">USBDM</text>
<text x="130.8" y="100.4">CBUS0</text>
<text x="141.6" y="101.9">11</text>
<text x="141.6" y="99.2">12</text>
<text x="235.3" y="97.9">1</text>
<text x="245.5" y="97.9">2</text>
<text x="104.4" y="103.2">9</text>
<text x="108.6" y="104.4">RESET</text>
<text x="130.8" y="105.8">CBUS2</text>
<text x="130.8" y="103.1">CBUS1</text>
<text x="141.6" y="104.6">5</text>
<text x="141.6" y="107.3">14</text>
<text x="120.6" y="113.4" transform="rotate(-90 120.6 113.4)">3</text>
<text x="121.8" y="109.2" transform="rotate(-90 121.8 109.2)">GND</text>
<text x="124.5" y="109.2" transform="rotate(-90 124.5 109.2)">GND</text>
<text x="126" y="113.6" transform="rotate(-90 126 113.6)">T</text>
<text x="127.1" y="109.2" transform="rotate(-90 127.1 109.2)">GND</text>
<text x="130.8" y="108.5">CBUS3</text>
<text x="123.3" y="114.6" transform="rotate(-90 123.3 114.6)">13</text>
<text x="66.7" y="150.5">3</text>
<text x="70.8" y="151.7">VIN</text>
<text x="79.9" y="153.7" transform="rotate(-90 79.9 153.7)">VSS</text>
<text x="80.8" y="151.7">VOUT</text>
<text x="90.3" y="150.5">2</text>
<text x="117.9" y="150.5">3</text>
<text x="122.1" y="151.7">VIN</text>
<text x="131.2" y="153.7" transform="rotate(-90 131.2 153.7)">VSS</text>
<text x="132" y="151.7">VOUT</text>
<text x="141.6" y="150.5">2</text>
<text x="78.7" y="157.9" transform="rotate(-90 78.7 157.9)">1</text>
<text x="130" y="157.9" transform="rotate(-90 130 157.9)">1</text>
</g>
<g font-size="2.1" fill="#808080">
<text x="59.3" y="49.6">TP1</text>
<text x="59.3" y="52.3">TP2</text>
<text x="59.3" y="55">TP3</text>
<text x="59.3" y="57.7">TP4</text>
<text x="60.7" y="79.3">TP5</text>
<text x="60.7" y="82">TP6</text>
<text x="108.8" y="82">U5</text>
<text x="130.4" y="78.7">FT_3V3_O</text>
<text x="185.7" y="80.7">UART</text>
<text x="193.8" y="80.7">DNP</text>
<text x="60.7" y="84.7">TP7</text>
<text x="108.8" y="86.1">FT230XQ</text>
</g>
<g font-size="2.1" fill="#800000">
<text x="208.7" y="195.4">2016/8/24</text>
<text x="217.7" y="195.4">10:13:16</text>
</g>
<g font-size="1.5" fill="#808080">
<text x="81.8" y="33.4">D7</text>
<text x="73.7" y="36.1">ESDPSA0402V05</text>
<text x="79.1" y="41.5">F1</text>
<text x="81.8" y="40.2">PPTC-750mA</text>
<text x="96.5" y="40.7">USB5V</text>
<text x="49.4" y="44.2">OTG</text>
<text x="83.2" y="45.6">D2</text>
<text x="96" y="44.9">C32</text>
<text x="99.4" y="44.9">100nF</text>
<text x="75.1" y="48.3">ESDPSA</text>
<text x="80.7" y="48.3">0402V05</text>
<text x="83.2" y="53.7">D3</text>
<text x="91.3" y="49.6">R30</text>
<text x="91.3" y="52.3">R31</text>
<text x="96.7" y="49.6">33R</text>
<text x="96.7" y="52.3">33R</text>
<text x="103.2" y="52.8">OTG_FS_DP</text>
<text x="103.2" y="50.1">OTG_FS_DM</text>
<text x="220.9" y="51.5">PA0/UART2_CTS</text>
<text x="238.4" y="48.3">J1</text>
<text x="241" y="48.3">2X15-2.54mm-H5.0mm</text>
<text x="250.3" y="51.5">PB12/SPI2_SS</text>
<text x="75.1" y="56.4">ESD</text>
<text x="77.9" y="56.4">PSA0402V05</text>
<text x="91.3" y="57.7">R32</text>
<text x="96.7" y="57.7">10k</text>
<text x="103.2" y="58.2">USART1_RX/OTG_FS_ID</text>
<text x="220.9" y="59.6">PA1/UART2_RTS</text>
<text x="221.8" y="56.9">PA3/UART2_RX</text>
<text x="221.9" y="54.2">PA2/UART2_TX</text>
<text x="250.3" y="54.2">PB15/SPI2_MOSI</text>
<text x="250.3" y="59.6">PB13/SPI2_SCK</text>
<text x="250.3" y="56.9">PB14/SPI2_MISO</text>
<text x="48.1" y="61.8">MICRO-USB5+2P-SMD-0.65-AB</text>
<text x="75.1" y="63.1">ESDPSA0402V05</text>
<text x="83.2" y="60.4">D4</text>
<text x="227.3" y="65">USB5V</text>
<text x="228.8" y="62.3">GND</text>
<text x="250.3" y="62.3">GND</text>
<text x="250.3" y="65">VCC2</text>
<text x="76.4" y="69.9">D8</text>
<text x="126.4" y="68.5">C37</text>
<text x="130.4" y="68.5">1uF</text>
<text x="221.5" y="70.4">PC4/ADC1_IN14</text>
<text x="222.2" y="67.7">PC2/ADC_IN12</text>
<text x="250.3" y="67.7">PC3/ADC_IN13</text>
<text x="250.3" y="70.4">PC5/ADC1_IN15</text>
<text x="49.4" y="73.9">USB</text>
<text x="72.4" y="72.6">ESDPSA0402V05</text>
<text x="76.4" y="75.3">F2</text>
<text x="79.1" y="73.9">PPTC-750mA</text>
<text x="92.4" y="74.4">USB5V</text>
<text x="126.4" y="72.6">C33</text>
<text x="130.4" y="72.6">100nF</text>
<text x="221.8" y="73.1">PC6/UART6_TX</text>
<text x="229.2" y="75.8">PC8</text>
<text x="250.3" y="73.1">PC7/UART6_RX</text>
<text x="250.3" y="75.8">PC9</text>
<text x="214" y="83.9">PB3/PWM0/I2C2_SDA/SWO</text>
<text x="214.8" y="81.2">PB7/I2C1_SDA/UART1_RX</text>
<text x="215.1" y="78.5">PB6/I2C1_SCL/UART1_TX</text>
<text x="250.3" y="83.9">PC0/ADC_IN10</text>
<text x="250.3" y="81.2">PB9/I2C1_SDA</text>
<text x="250.3" y="78.5">PB8/I2C1_SCL</text>
<text x="94" y="86.1">C34</text>
<text x="98" y="86.1">100nF</text>
<text x="146.6" y="86.1">R33</text>
<text x="146.6" y="88.8">R34</text>
<text x="152" y="86.1">1k</text>
<text x="152" y="88.8">1k</text>
<text x="158.5" y="89.3">USART1_TX/OTG_FS_VBUS</text>
<text x="158.5" y="86.6">USART1_RX/OTG_FS_ID</text>
<text x="217.2" y="86.6">PB10/PWM1/I2C2_SCL</text>
<text x="225.5" y="89.3">RST_BTN</text>
<text x="250.3" y="89.3">NC1</text>
<text x="250.3" y="86.6">PC1/ADC_IN11</text>
<text x="48.1" y="91.5">MICRO-USB5+4P-SMD-0.65-B</text>
<text x="81.8" y="94.2">ESD</text>
<text x="84.7" y="94.2">PSA</text>
<text x="87.5" y="94.2">0402V05</text>
<text x="89.9" y="95.5">R35</text>
<text x="89.9" y="92.8">D5</text>
<text x="92.9" y="90.6">FT_3V3_O</text>
<text x="96.7" y="95.5">33R</text>
<text x="147.8" y="94.7">CTS</text>
<text x="239.7" y="93.5">RST</text>
<text x="89.9" y="98.2">R36</text>
<text x="89.9" y="100.9">D6</text>
<text x="96.7" y="98.2">33R</text>
<text x="156.8" y="100.5">RX</text>
<text x="168.2" y="100.9">R37</text>
<text x="172.2" y="100.9">1k</text>
<text x="222.8" y="101.6">BUTTON-2P-RE</text>
<text x="233" y="101.6">I</text>
<text x="233.4" y="101.6">NFORCE</text>
<text x="85.9" y="103.6">ESDPSA0402V05</text>
<text x="102" y="107.7" transform="rotate(-90 102 107.7)">10k</text>
<text x="163.3" y="104.6">RED</text>
<text x="237.3" y="106.6">D1</text>
<text x="242.9" y="106.6">1N4148WT</text>
<text x="249" y="104.1">ST_RESET</text>
<text x="102" y="113.1" transform="rotate(-90 102 113.1)">R28</text>
<text x="157" y="110">TX</text>
<text x="168.2" y="110.4">R38</text>
<text x="172.2" y="110.4">1k</text>
<text x="178.8" y="112.2">VCC</text>
<text x="236.8" y="109.5">RST_BTN</text>
<text x="88.9" y="114.9">FT_3V3_O</text>
<text x="100.7" y="118.5" transform="rotate(-90 100.7 118.5)">100nF</text>
<text x="163.3" y="114">RED</text>
<text x="100.7" y="122.5" transform="rotate(-90 100.7 122.5)">C36</text>
<text x="103.4" y="141.9">VCC</text>
<text x="110.2" y="140.1">R26</text>
<text x="114.2" y="140.1">DNP</text>
<text x="122.1" y="141.9">VCC2</text>
<text x="69.7" y="146.8">U3</text>
<text x="79.1" y="146.8">XC6206MR-3.3v</text>
<text x="121" y="146.8">U4</text>
<text x="130.4" y="146.8">XC6206MR-3.3v</text>
<text x="57.3" y="151.3">USB5V</text>
<text x="98" y="154.2" transform="rotate(-90 98 154.2)">22uF</text>
<text x="101.9" y="151.3">VCC</text>
<text x="108.5" y="151.3">USB5V</text>
<text x="147.8" y="151.3">VCC2</text>
<text x="62.9" y="160.3" transform="rotate(-90 62.9 160.3)">C28</text>
<text x="62.9" y="156.3" transform="rotate(-90 62.9 156.3)">1uF</text>
<text x="92.6" y="160.3" transform="rotate(-90 92.6 160.3)">C29</text>
<text x="92.6" y="156.3" transform="rotate(-90 92.6 156.3)">1uF</text>
<text x="98" y="160.3" transform="rotate(-90 98 160.3)">C35</text>
<text x="114.2" y="160.3" transform="rotate(-90 114.2 160.3)">C30</text>
<text x="114.2" y="156.3" transform="rotate(-90 114.2 156.3)">1uF</text>
<text x="143.9" y="160.3" transform="rotate(-90 143.9 160.3)">C31</text>
<text x="143.9" y="156.3" transform="rotate(-90 143.9 156.3)">1uF</text>
</g>
</svg>
